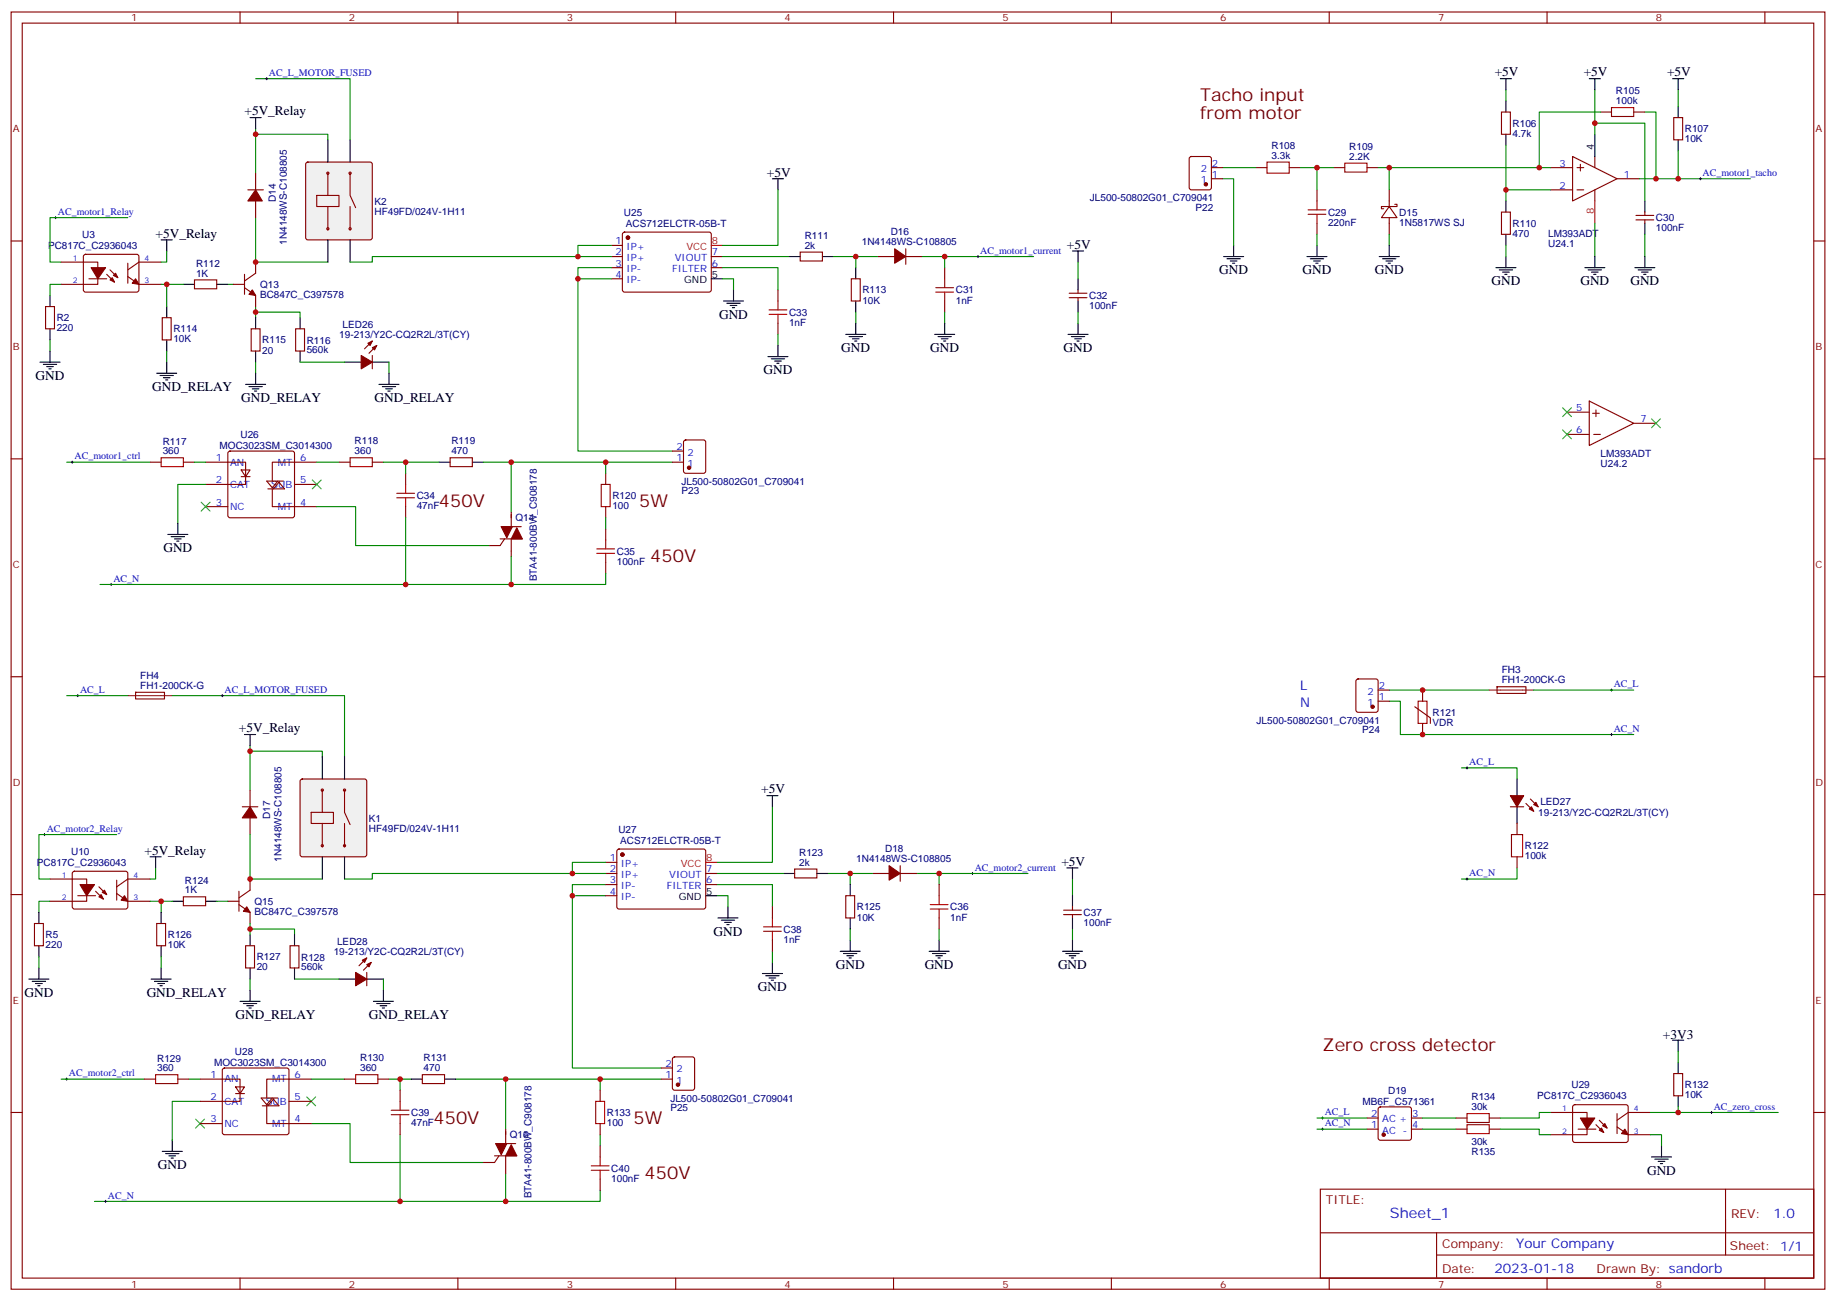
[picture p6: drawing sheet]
<svg xmlns="http://www.w3.org/2000/svg" width="583mm" height="413mm" viewBox="0 0 583 413" stroke-linecap="round" stroke-linejoin="round" font-family="sans-serif">
<g fill="none" stroke="#870000" stroke-width=".35">
<path d="M3.5 3.8h575.8v405.4h-575.8zM7.1 7.3h568.6v398.3h-568.6zM76.2 3.8v3.5M145.3 3.8v3.5M214.5 3.8v3.5M283.6 3.8v3.5M352.8 3.8v3.5M421.9 3.8v3.5M491.1 3.8v3.5M560.2 3.8v3.5M476.6 35.6h2.8v7h-2.8zM508 35.6h3.5"/>
<path d="M518.6 35.6h3.5M531.3 37.3h2.8v7.1h-2.8zM81.1 55v5.3M377.7 49.9l.5-.2h5.6l.7 .4v9.4l-.4 .7-5.9 .1-.7-.5v-9.4zM384.5 53.2h3.6M384.5 56.7h3.6M398.6 53.2h3.6M409.2 53.2h3.5M423.3 53.2h3.6M433.9 53.2h3.5M492.1 53.2h7.1M499.2 49.7l14.1 7-14.1 7.1z"/>
<path d="M500.6 53.2h2.1M501.6 52.1v2.2M506.2 49.7v3.5M513.3 56.7h7M3.5 76.5h3.6M78.7 60.3h4.9M81.1 63.8v5.3M194 77.9h3.6M197.8 73.9l.5-.2h27l.5 .7-.1 17.9-.6 .4-27.1-.1-.4-.6v-17.6zM287.5 79v4.9M418 60.3v3.5M418 70.8v3.6"/>
<path d="M441 65.5l2.4 3.6h-4.9zM441 60.3v5.2M441 69.1v5.3M442.7 64.8h.7v.7h-4.9v.8h.7M476.6 67.3h2.8v7.1h-2.8zM492.1 60.3h7.1M500.6 60.3h2.1M506.2 60.3v3.5M519.3 69.8h5.6M519.3 68.4h5.6M522.1 67.3v1.1M522.1 69.8v1"/>
<path d="M575.7 76.5h3.6M61.7 88.8h7.1v2.9h-7.1zM74.1 90.2h3.5M77.6 91.3l3.5 2.5v3.5M77.6 87.1v6.3M81.1 83.2v3.5l-3.5 2.5M194 81.4h3.6M194 84.9h3.6M194 88.5h3.6M225.8 81.4h3.5M225.8 84.9h3.5M246.9 92v3.5"/>
<path d="M254 80h7.1v2.8h-7.1zM270.2 88.5h2.8v7h-2.8zM278.7 81.4h5.3M287.5 81.4h5.3M299.9 84.9v3.6M299.9 95.5v3.6M339.4 93.1h5.6M339.4 94.5h5.6M342.2 92v1.1M342.2 94.5v1M51.5 100.8h2.8v7.1h-2.8zM79.7 104.4h2.8v7h-2.8z"/>
<path d="M93.8 104.4h2.9v7h-2.9zM118.2 108.2l-2.5 2.5M118.2 112.8v4.3M119.6 109.6l-2.5 2.5M246.9 102.6v3.5M217.2 139.8l.5-.2h5.6l.7 .5v9.4l-.4 .7h-5.9l-.7-.4v-9.5zM497.4 137.9h7.1M497.4 130.8h7.1M504.5 127.3l14.1 7-14.1 7.1zM505.5 131.2h2.1M505.9 137.9h2.1M506.6 130.1v2.1"/>
<path d="M518.6 134.3h7M3.5 145.6h3.6M47.6 146.7h3.6M58.2 146.7h3.5M65.3 146.7h12.7v7h-12.7M72.6 143.4l.4-.2h19.8l.5 .2 .2 .5v19.7l-.2 .5-.5 .2h-19.8l-.5-.2-.2-.5v-19.7zM76.6 149.2h2.8l-1.4 2.1zM76.6 151.3h2.8M85 155.2h5.3l-1.8-2.2-1.7 2.2M86.4 155.2v5.6h14.1M88.2 152.7l-1.8 2.1-1.7-2.1h5.3M93.5 153.7h7"/>
<path d="M100.5 146.7h-14.1v6M107.6 146.7h3.5M118.2 146.7h3.5M128.8 150.2v3.5M142.9 145.3h7v2.8h-7zM192.3 150.2v3.5M213.4 146.7h3.6M213.4 143.2h3.6M575.7 145.6h3.6M65.3 160.8h7M128.8 160.8v3.5M158.7 171h7.1"/>
<path d="M159.1 167.1h6.4M160.2 171l-1.5 2.1h-3.5M162.3 162.6v4.5M162.3 171v5.7M192.3 160.8v3.5M192.3 167.9v3.5M192.3 178.4v3.6M3.5 214.8h3.6M43.1 219.7h9.1v2.1h-9.1zM430.6 215.7l.5-.2h5.6l.7 .4v9.5l-.4 .6-5.9 .1-.7-.5v-9.4zM437.4 219h3.6M475.2 218l9.1-.1 .1 2.1-9.2 .1z"/>
<path d="M575.7 214.8h3.6M437.4 222.5h3.6M76.9 256h4.9M79.4 250.8v5.2M79.4 259.6v5.3M479.4 256h4.3M484.4 255l2.4 2.5M485.8 253.6l2.4 2.4M79.4 279v3.5l-3.6 2.5M192.3 277.2h3.5M192.3 273.7h3.5M196 269.7l.5-.2h27.1l.4 .7-.1 17.9-.6 .4-27.1-.1-.4-.6v-17.6z"/>
<path d="M224 277.2h3.5M252.2 275.8h7.1v2.8h-7.1zM276.9 277.2h5.3M285.8 277.2h5.2M285.8 274.7v5M481.5 261.3v3.6M481.5 271.9v3.5M3.5 283.9h3.6M49.7 293.1h2.9v7h-2.9zM58.2 284.6h7.1v2.8h-7.1zM72.3 286h3.5M75.8 287.1l3.6 2.5v3.5"/>
<path d="M75.8 282.9v6.3M192.3 280.7h3.5M192.3 284.3h3.5M224 280.7h3.5M245.2 287.8v3.5M245.2 298.4v3.5M268.5 284.3h2.8v7h-2.8zM298.1 280.7v3.6M298.1 291.3v3.6M337.6 288.9h5.7M337.6 290.3h5.7M340.4 287.8v1.1"/>
<path d="M340.4 290.3v1M575.7 283.9h3.6M78 300.1h2.8v7.1h-2.8zM92.1 300.1h2.8v7.1h-2.8zM116.4 304l-2.5 2.5M116.4 308.6v4.2M117.8 305.4l-2.4 2.5M70.8 339.2l.5-.3h19.7l.5 .3 .2 .5v19.7l-.2 .5-.5 .2h-19.7l-.5-.2-.2-.5v-19.7zM209.9 338.9h3.5M213.7 335.6l.4-.2h5.7l.6 .5 .1 9.4-.5 .6-5.9 .1-.6-.5-.1-9.4zM3.5 353.1h3.6M45.9 342.5h3.5"/>
<path d="M56.4 342.5h3.6M63.5 342.5h12.7v7h-12.7M63.5 356.6h7.1M74.8 344.9h2.8l-1.4 2.2zM74.8 347.1h2.8M83.3 350.9h5.2l-1.7-2.1-1.8 2.1M84.7 350.9v5.7h14.1M86.4 348.5l-1.7 2.1-1.8-2.1h5.3M91.7 349.5h7.1M98.8 342.5h-14.1v6M109.4 342.5h3.5M119.9 342.5h3.6"/>
<path d="M127 346v3.5M127 356.6v3.5M134.1 341.1h7v2.8h-7zM160.5 358.4v4.5M190.5 346v3.5M190.5 356.6v3.5M209.9 342.5h3.5M433.9 358.4h3.5M433.9 354.8h3.5M437.7 351.5l.4-.2h9.2l.5 .2 .2 .5v9.2l-.2 .5-.5 .2h-9.2l-.4-.3-.3-.4v-9.2zM448 358.4h3.6M448 354.8h3.6"/>
<path d="M462.1 358.4h3.6M462.1 354.8h3.6M472.7 358.4h3.5M472.7 354.8h3.5M492.1 353.1h11.7v7h-11.7M499.4 350.8l.5-.2h16.5l.4 .7v10.9l-.7 .4-16.5-.1-.4-.6v-10.6zM500.9 358.4h5.7M506.6 356.9l2.5 2.5M507.6 355.5l2.5 2.5M513.3 357.6l3.5 2.5h7.1M513.3 353.4v6.4M523.9 353.1h-7.1l-3.5 2.4"/>
<path d="M531.3 340.7h2.8v7.1h-2.8zM575.7 353.1h3.6M157 366.8h7M157.3 362.9h6.4M158.4 366.8l-1.4 2.1h-3.5M160.5 366.8v5.7M190.5 363.6v3.6M190.5 374.2v3.6M419.1 377.4h156.6v28.2h-156.6zM547.7 377.4v20.9M419.1 391.2h156.5M456 398.3h119.6"/>
<path d="M456 391.2v14.2M76.2 405.6v3.6M145.3 405.6v3.6M214.5 405.6v3.6M283.6 405.6v3.6M352.8 405.6v3.6M421.9 405.6v3.6M491.1 405.6v3.6M560.2 405.6v3.6"/>
</g>
<g fill="#870000" stroke="#870000" stroke-width=".35">
<path d="M515.8 358.4l1 1.7-2.1-.3z"/>
<path d="M508.4 358l.7 1.4-1.5-.7z"/>
<path d="M508.7 357.3l.7-.7 .7 1.4z"/>
<path d="M501.6 354.8h4.6l-2.4 3.6z"/>
<path d="M159.1 167.1h3.5l-1.7 3.6z"/>
<path d="M164 167.5l1.8 3.5h-3.5z"/>
<path d="M114.7 112.8l3.5 2.1-3.5 2.2z"/>
<path d="M118.2 110.3l1.4-.7-.7 1.5z"/>
<path d="M116.8 108.9l1.4-.7-.7 1.4z"/>
<path d="M80.1 92l1 1.8-2.1-.4z"/>
<path d="M81.1 60.3l2.2 3.5h-4.6z"/>
<path d="M284 79l3.5 2.4-3.5 2.1z"/>
<path d="M479.4 252.5h4.3l-2.2 3.5z"/>
<path d="M485.4 256.8l.7-.8 .7 1.5z"/>
<path d="M487.5 254.6l.7 1.4-1.4-.7z"/>
<path d="M282.2 274.7l3.6 2.5-3.6 2.1z"/>
<path d="M79.4 256l2.1 3.6h-4.6z"/>
<path d="M78.3 287.8l1.1 1.8-2.1-.4z"/>
<path d="M112.9 308.6l3.5 2.1-3.5 2.1z"/>
<path d="M116.4 306.1l1.4-.7-.7 1.4z"/>
<path d="M115 304.7l1.4-.7-.7 1.4z"/>
<path d="M157.3 362.9h3.6l-1.8 3.6z"/>
<path d="M162.3 363.3l1.7 3.5h-3.5z"/>
<circle cx="439.2" cy="360.1" r=".53"/>
<circle cx="199.3" cy="75.4" r=".53"/>
<circle cx="197.6" cy="271.2" r=".53"/>
<circle cx="382.8" cy="58.5" r=".53"/>
<circle cx="435.7" cy="224.3" r=".53"/>
<circle cx="215.2" cy="344.2" r=".53"/>
<circle cx="218.7" cy="148.4" r=".53"/>
</g>
<g fill="none" stroke="#a10000" stroke-width=".35">
<path d="M511.5 34.1h7.1v2.9h-7.1zM402.2 51.4h7v3.6h-7zM426.9 51.8h7v2.8h-7zM415.2 68h5.7M415.2 66.6h5.7M418 63.8v2.8M418 68v2.8M244.1 98.4h5.7M244.1 99.8h5.7M246.9 95.5v2.9M246.9 99.8v2.8M297 91.3h5.7"/>
<path d="M297 92.7h5.7M299.9 88.5v2.8M299.9 92.7v2.8M51.2 145.3h7v2.8h-7zM111.1 145.3h7.1v2.8h-7.1zM125.9 156.6h5.7M125.9 158h5.7M128.8 153.7v2.9M128.8 158v2.8M190.9 153.7h2.8v7.1h-2.8zM189.4 174.2h5.7M189.4 175.6h5.7"/>
<path d="M192.3 171.4v2.8M192.3 175.6v2.8M479.8 264.9h3.5v7h-3.5zM242.4 294.1h5.6M242.4 295.6h5.6M245.2 291.3v2.8M245.2 295.6v2.8M295.3 287.1h5.6M295.3 288.5h5.6M298.1 284.3v2.8M298.1 288.5v2.8M49.4 341.1h7v2.8h-7z"/>
<path d="M112.9 341.1h7v2.8h-7zM124.2 352.4h5.6M124.2 353.8h5.6M127 349.5v2.9M127 353.8v2.8M189.1 349.5h2.8v7.1h-2.8zM465.7 353.4h7v2.8h-7zM465.7 356.9h7v2.9h-7zM187.7 370h5.6M187.7 371.4h5.6M190.5 367.2v2.8M190.5 371.4v2.8"/>
</g>
<g fill="none" stroke="#008700" stroke-width=".35">
<path d="M81.1 25h30v19.4M478 28.5v3.5M506.2 39.1h15.9v24.7M506.2 28.5v14.1M508 35.6h-19.4v17.6M522.1 35.6h3.5v21.1M532.7 28.5v5.3M81.1 40.9v1.7M104.1 44.4v-1.8h-23v12.4M388.1 56.7h3.5v21.2M388.1 53.2h10.5M412.7 53.2h10.6"/>
<path d="M418 53.2v7.1M437.4 53.2h54.7M441 53.2v7.1M478 46.1v17.7M520.3 56.7h35.3M532.7 47.9v8.8M81.1 69.1v14.1h23M194 77.9h-10.6v3.5M246.9 60.3v17.6h-17.6M418 74.4v3.5M441 74.4v3.5M478 77.9v3.5"/>
<path d="M478 60.3h14.1M506.2 70.8v10.6M522.1 74.4v7M72.3 90.2h1.8M81.1 99.1h14.1v1.7M81.1 97.3v3.5M183.4 88.5h10.6M194 84.9h-10.6v58.3h30M229.3 84.9h17.6v7.1M229.3 88.5h3.5v3.5M229.3 81.4h21.2M264.6 81.4h14.1"/>
<path d="M271.6 81.4v3.5M271.6 99.1v3.5M292.8 81.4h35.3M299.9 81.4v3.5M299.9 99.1v3.5M342.2 83.2v5.3M342.2 99.1v3.5M52.9 111.4v3.5M81.1 114.9v3.6M95.2 114.9h14.2M123.5 114.9v3.6M246.9 106.1v3.5"/>
<path d="M21.2 146.7h26.4M61.7 146.7h3.6M65.3 153.7h-8.9v12.4M100.5 146.7h7.1M121.7 146.7h17.6M128.8 146.7v3.5M153.5 146.7h38.8v3.5M162.3 146.7v15.9M192.3 146.7h21.1M100.5 160.8h12.4v12.3h42.3M128.8 164.3v21.2M162.3 176.7v8.8"/>
<path d="M192.3 164.3v3.6M192.3 182v3.5h-160.6M441 219h31.7M486.8 219h31.8M54.7 220.8h54.7v19.4M79.4 236.6v1.8M441 222.5h3.5v10.6h74.1M102.3 240.2v-1.8h-22.9v12.4M245.2 256v17.7h-17.7M463.9 243.7h17.6v3.5M79.4 264.9v14.1h22.9M192.3 273.7h-10.6v3.5"/>
<path d="M227.5 277.2h21.2M262.8 277.2h14.1M269.9 277.2v3.5M291 277.2h35.3M298.1 277.2v3.5M340.4 279v5.3M481.5 275.4v3.6h-17.6M51.2 286v3.6M68.8 286h3.5M79.4 294.9h14.1v1.7M79.4 293.1v3.5M181.7 284.3h10.6"/>
<path d="M192.3 280.7h-10.6v58.2h28.2M227.5 284.3h3.6v3.5M227.5 280.7h17.7v7.1M269.9 294.9v3.5M298.1 294.9v3.5M340.4 294.9v3.5M51.2 303.7v3.5M79.4 310.7v3.6M93.5 310.7h14.1M121.7 310.7v3.6M245.2 301.9v3.5M532.7 333.7v3.5"/>
<path d="M19.4 342.5h26.5M60 342.5h3.5M63.5 349.5h-8.8v12.4M98.8 356.6h12.3v12.3h42.4M98.8 342.5h10.6M123.5 342.5h7M127 342.5v3.5M144.6 342.5h45.9v3.5M160.5 342.5v15.9M190.5 342.5h19.4M418 354.8h15.9M418 358.4h15.9"/>
<path d="M451.6 354.8h10.5M451.6 358.4h10.5M476.2 358.4h12.4v1.7h3.5M492.1 353.1h-3.5v1.7h-12.4M523.9 353.1h40.5M532.7 351.3v1.8M127 360.1v21.2M160.5 372.5v8.8M190.5 377.8v3.5h-160.5M190.5 360.1v3.5M523.9 360.1h3.5v3.5"/>
</g>
<g fill="none" stroke="#000" stroke-width=".32">
<path d="M539.4 56.7h.7M539.8 56.4v.7M17.3 69.1h.7M17.6 68.7v.7M310.1 81.4h.7M310.4 81.1v.7M22.6 146.7h.7M22.9 146.3v.7M34.9 185.5h.7M35.3 185.1v.7M511.2 219h.7M511.5 218.7v.7"/>
<path d="M24.3 220.8h.7M24.7 220.4v.7M511.2 233.1h.7M511.5 232.8v.7M465.3 243.7h.7M465.7 243.3v.8M13.8 264.9h.7M14.1 264.5v.7M308.3 277.2h.7M308.7 276.9v.7M465.3 279h.7M465.7 278.6v.7"/>
<path d="M20.8 342.5h.7M21.2 342.1v.7M419.5 354.8h.7M419.5 358.4h.7M419.8 354.5v.7M419.8 358v.7M542.9 353.1h.7M543.3 352.7v.7M33.2 381.3h.7M33.5 380.9v.7"/>
</g>
<g fill="none" stroke="#000" stroke-width=".35">
<path d="M79.4 37.3h3.5M81.1 37.3v3.6M476.2 25h3.6M478 25v3.5M478 32v3.6M504.5 25h3.5M506.2 25v3.5M530.9 25h3.6M532.7 25v3.5M532.7 33.8v3.5M245.2 56.7h3.5M246.9 56.7v3.6"/>
<path d="M478 42.6v3.5M506.2 42.6v7.1M532.7 44.4v3.5M340.4 79.7h3.6M342.2 79.7v3.5M391.6 77.9v3.5M418 77.9v3.5M441 77.9v3.5M478 63.8v3.5M478 74.4v3.5M522.1 63.8v3.5M522.1 70.8v3.6"/>
<path d="M52.9 97.3v3.5M58.2 90.2h3.5M68.8 90.2h3.5M225.8 88.5h3.5M229.7 95.5h6.3M230.7 96.2h4.2M231.8 96.9h2.1M232.5 97.6h.7M232.8 92v3.5M250.5 81.4h3.5M261.1 81.4h3.5M271.6 84.9v3.6"/>
<path d="M271.6 95.5v3.6M342.2 88.5v3.5M342.2 95.5v3.6M388.4 81.4h6.4M389.5 82.1h4.2M390.5 82.8h2.1M391.2 83.5h.7M414.9 81.4h6.3M415.9 82.1h4.3M417 82.8h2.1M417.7 83.5h.7M437.8 81.4h6.3"/>
<path d="M438.9 82.1h4.2M439.9 82.8h2.1M440.6 83.5h.7M474.8 84.9h6.4M475.9 85.7h4.2M477 86.4h2.1M477.7 87.1h.7M478 81.4v3.5M503.1 84.9h6.3M504.1 85.7h4.3M505.2 86.4h2.1M505.9 87.1h.7"/>
<path d="M506.2 81.4v3.5M518.9 84.9h6.4M520 85.7h4.2M521.1 86.4h2.1M521.8 87.1h.7M522.1 81.4v3.5M52.9 107.9v3.5M81.1 100.8v3.6M81.1 111.4v3.5M95.2 100.8v3.6M95.2 111.4v3.5M109.4 114.9h5.3"/>
<path d="M118.2 114.9h5.3M243.8 113.2h6.3M244.8 113.9h4.3M245.9 114.6h2.1M246.6 115.3h.7M246.9 109.6v3.6M268.5 106.1h6.3M269.5 106.8h4.3M270.6 107.5h2.1M271.3 108.2h.7M271.6 102.6v3.5M296.7 106.1h6.3"/>
<path d="M297.7 106.8h4.3M298.8 107.5h2.1M299.5 108.2h.7M299.9 102.6v3.5M339 106.1h6.4M340.1 106.8h4.2M341.1 107.5h2.2M341.8 108.2h.7M342.2 102.6v3.5M139.3 146.7h3.6M149.9 146.7h3.6M53.3 169.6h6.3"/>
<path d="M54.3 170.3h4.3M55.4 171h2.1M56.1 171.7h.7M56.4 166.1v3.5M77.6 233.1h3.5M79.4 233.1v3.5M243.4 252.5h3.5M245.2 252.5v3.5M481.5 247.2v5.3M481.5 256v5.3M248.7 277.2h3.5M259.3 277.2h3.5"/>
<path d="M338.7 275.4h3.5M340.4 275.4v3.6M51.2 289.6v3.5M54.7 286h3.5M65.3 286h3.5M79.4 296.6v3.5M93.5 296.6v3.5M224 284.3h3.5M227.9 291.3h6.3M229 292h4.2M230 292.7h2.1M230.7 293.4h.7"/>
<path d="M231.1 287.8v3.5M269.9 280.7v3.6M269.9 291.3v3.6M269.9 298.4v3.5M298.1 298.4v3.5M340.4 284.3v3.5M340.4 291.3v3.6M340.4 298.4v3.5M51.2 300.1v3.6M79.4 307.2v3.5M93.5 307.2v3.5M107.6 310.7h5.3"/>
<path d="M116.4 310.7h5.3M242 309h6.4M243.1 309.7h4.2M244.1 310.4h2.1M244.8 311.1h.7M245.2 305.4v3.6M266.7 301.9h6.3M267.8 302.6h4.2M268.8 303.3h2.1M269.5 304h.7M294.9 301.9h6.4M296 302.6h4.2"/>
<path d="M297 303.3h2.2M297.7 304h.7M337.3 301.9h6.3M338.3 302.6h4.2M339.4 303.3h2.1M340.1 304h.7M530.9 330.1h3.6M532.7 330.1v3.6M532.7 337.2v3.5M130.5 342.5h3.6M141.1 342.5h3.5M532.7 347.8v3.5"/>
<path d="M51.5 365.4h6.4M52.6 366.1h4.2M53.6 366.8h2.1M54.3 367.5h.7M54.7 361.9v3.5M524.2 367.2h6.4M525.3 367.9h4.2M526.3 368.6h2.2M527 369.3h.8M527.4 363.6v3.6"/>
</g>
<path d="M225.8 77.9h3.5M506.2 63.8v7M224 273.7h3.5" fill="none" stroke="#f00" stroke-width=".35"/>
<path d="M472.7 219h14.1M40.6 220.8h14.1" fill="none" stroke="#8c2424" stroke-width=".35"/>
<g fill="none" stroke="#3c3" stroke-width=".35">
<path d="M496 129.4l2.8 2.8M496 136.5l2.8 2.8M498.8 129.4l-2.8 2.8M498.8 136.5l-2.8 2.8M524.2 132.9l2.8 2.8M527 132.9l-2.8 2.8M63.9 159.4l2.8 2.8M66.7 159.4l-2.8 2.8M99.1 152.3l2.9 2.9M102 152.3l-2.9 2.9M62.1 355.2l2.8 2.8M64.9 355.2l-2.8 2.8"/>
<path d="M97.4 348.1l2.8 2.8M100.2 348.1l-2.8 2.8"/>
</g>
<path d="M97.2 51.6l.5-.2h19.8l.5 .2 .2 .5v23.3l-.3 .5-.4 .2h-19.8l-.5-.2-.2-.5v-23.3z" fill="#f0f0f0" stroke="#870000" stroke-width=".35"/>
<path d="M104.1 44.4v7M111.1 44.4v7M104.1 76.1v7.1M111.1 76.1v7.1" fill="none" stroke="#000" stroke-width=".35"/>
<g fill="none" stroke="#870000" stroke-width=".35">
<path d="M104.1 55v7M111.1 55v7l1.8 3.9M100.5 62h7.1v3.5h-7.1zM104.1 65.5v7.1M111.1 65.5v7.1"/>
<circle cx="104.1" cy="55" r=".35"/>
<circle cx="111.1" cy="55" r=".35"/>
<circle cx="104.1" cy="72.6" r=".35"/>
<circle cx="111.1" cy="72.6" r=".35"/>
</g>
<path d="M194 81.4h-75.8v1.8h-7.1" fill="none" stroke="#008700" stroke-width=".35"/>
<path d="M95.5 247.4l.5-.2h19.7l.5 .2 .2 .5v23.3l-.2 .5-.5 .2h-19.7l-.5-.2-.3-.5v-23.3z" fill="#f0f0f0" stroke="#870000" stroke-width=".35"/>
<g fill="none" stroke="#000" stroke-width=".35">
<path d="M51.2 76.1h3.5M52.9 76.1v3.6M15.9 93.8v3.5M12.7 114.9h6.3M13.8 115.6h4.2M14.8 116.3h2.1M15.5 117.1h.7M15.9 104.4v3.5M15.9 111.4v3.5M49.7 118.5h6.4M50.8 119.2h4.2M51.9 119.9h2.1"/>
<path d="M52.9 114.9v3.6M81.1 118.5v3.5M123.5 118.5v3.5M52.6 120.6h.7M78 122h6.3M79 122.7h4.3M80.1 123.4h2.1M80.8 124.1h.7M120.3 122h6.3M121.4 122.7h4.2M122.4 123.4h2.1M123.1 124.1h.7"/>
<path d="M102.3 240.2v7M109.4 240.2v7M47.6 271.9h3.6M49.4 271.9v3.5M102.3 271.9v7.1M109.4 271.9v7.1M12.3 289.6v3.5M9.2 310.7h6.3M10.2 311.4h4.3M11.3 312.1h2.1M12 312.8h.7M12.3 300.1v3.6"/>
<path d="M12.3 307.2v3.5M48 310.7h6.3M49 311.4h4.3M50.1 312.1h2.1M50.8 312.8h.7M51.2 307.2v3.5M76.2 317.8h6.3M77.3 318.5h4.2M78.3 319.2h2.1M79 319.9h.7M79.4 314.3v3.5M118.5 317.8h6.4"/>
<path d="M119.6 318.5h4.2M120.6 319.2h2.2M121.4 319.9h.7M121.7 314.3v3.5"/>
</g>
<g fill="none" stroke="#870000" stroke-width=".35">
<path d="M14.5 97.3h2.8v7.1h-2.8zM19.4 83.2h11.6v7h-11.6M26.7 80.9l.5-.2 16.5 .1 .4 .6-.1 10.9-.6 .4-16.5-.1-.4-.6v-10.6zM28.2 88.5h5.7M33.9 87.1l2.4 2.4M34.9 85.7l2.5 2.4M40.6 87.8l3.5 2.4h7.1M40.6 83.5v6.4M51.2 83.2h-7.1l-3.5 2.5M451.6 219v3.5M449.1 224.3l4.9 3.5v1.8M451.6 229.6v3.5"/>
<path d="M98.8 257.8h7v3.5h-7zM102.3 250.8v7M109.4 250.8v7l1.7 3.9M15.9 279h11.6v7h-11.6M23.2 276.7l.4-.2 16.5 .1 .5 .6-.1 10.9-.6 .4-16.5-.1-.5-.6v-10.6zM37 279.3v6.4M47.6 279h-7l-3.6 2.4M102.3 261.3v7.1M109.4 261.3v7.1M10.9 293.1h2.9v7h-2.9zM24.7 284.3h5.6M30.3 282.9l2.5 2.4"/>
<path d="M31.4 281.4l2.5 2.5M37 283.6l3.6 2.4h7"/>
<circle cx="102.3" cy="250.8" r=".35"/>
<circle cx="109.4" cy="250.8" r=".35"/>
<circle cx="102.3" cy="268.4" r=".35"/>
<circle cx="109.4" cy="268.4" r=".35"/>
</g>
<g fill="none" stroke="#008700" stroke-width=".35">
<path d="M40.6 69.1h-24.7v14.1h3.5M52.9 79.7v3.5h-1.7M19.4 90.2h-3.5v3.6M51.2 90.2h1.7v7.1M52.9 90.2h5.3M15.9 107.9v3.5M21.2 220.8h19.4M37 264.9h-24.7v14.1h3.6M49.4 275.4v3.6h-1.8M192.3 277.2h-74.1v1.8h-8.8M15.9 286h-3.6v3.6M47.6 286h7.1"/>
<path d="M12.3 303.7v3.5"/>
</g>
<path d="M84.3 25h.7M84.7 24.6v.7M70.2 220.8h.7M70.6 220.4v.7" fill="none" stroke="#000" stroke-width=".32"/>
<g fill="#870000" stroke="#870000" stroke-width=".35">
<path d="M43 88.5l1.1 1.7-2.1-.3z"/>
<path d="M34.9 88.8l.7-.7 .7 1.4z"/>
<path d="M36.7 86.7l.7 1.4-1.4-.7z"/>
<path d="M28.9 84.9h4.6l-2.5 3.6z"/>
<path d="M39.5 284.3l1.1 1.7-2.1-.3z"/>
<path d="M31.4 284.6l.7-.7 .7 1.4z"/>
<path d="M33.2 282.5l.7 1.4-1.4-.7z"/>
<path d="M25.4 280.7h4.6l-2.5 3.6z"/>
</g>
<path d="M450.1 222.5h2.9v7.1h-2.9z" fill="none" stroke="#a10000" stroke-width=".35"/>
<g fill="#c00">
<circle cx="532.7" cy="353.1" r=".88"/>
<circle cx="418" cy="53.2" r=".88"/>
<circle cx="441" cy="53.2" r=".88"/>
<circle cx="478" cy="60.3" r=".88"/>
<circle cx="488.6" cy="53.2" r=".88"/>
<circle cx="525.6" cy="56.7" r=".88"/>
<circle cx="506.2" cy="39.1" r=".88"/>
<circle cx="532.7" cy="56.7" r=".88"/>
<circle cx="128.8" cy="146.7" r=".88"/>
<circle cx="162.3" cy="146.7" r=".88"/>
<circle cx="128.8" cy="185.5" r=".88"/>
<circle cx="162.3" cy="185.5" r=".88"/>
<circle cx="192.3" cy="146.7" r=".88"/>
<circle cx="81.1" cy="99.1" r=".88"/>
<circle cx="81.1" cy="83.2" r=".88"/>
<circle cx="81.1" cy="42.6" r=".88"/>
<circle cx="183.4" cy="88.5" r=".88"/>
<circle cx="271.6" cy="81.4" r=".88"/>
<circle cx="299.9" cy="81.4" r=".88"/>
<circle cx="298.1" cy="277.2" r=".88"/>
<circle cx="269.9" cy="277.2" r=".88"/>
<circle cx="181.7" cy="284.3" r=".88"/>
<circle cx="79.4" cy="238.4" r=".88"/>
<circle cx="79.4" cy="279" r=".88"/>
<circle cx="79.4" cy="294.9" r=".88"/>
<circle cx="190.5" cy="342.5" r=".88"/>
<circle cx="160.5" cy="381.3" r=".88"/>
<circle cx="127" cy="381.3" r=".88"/>
<circle cx="160.5" cy="342.5" r=".88"/>
<circle cx="127" cy="342.5" r=".88"/>
<circle cx="183.4" cy="81.4" r=".88"/>
<circle cx="181.7" cy="277.2" r=".88"/>
<circle cx="52.9" cy="90.2" r=".88"/>
<circle cx="51.2" cy="286" r=".88"/>
<circle cx="451.6" cy="219" r=".88"/>
<circle cx="451.6" cy="233.1" r=".88"/>
</g>
<g font-size="5.6" fill="#600">
<text x="381" y="32">Tacho input</text>
<text x="381" y="37.7">from motor</text>
<text x="139.3" y="160.8">450V</text>
<text x="202.8" y="160.8">5W</text>
<text x="206.4" y="178.4">450V</text>
<text x="419.8" y="333.7">Zero cross detector</text>
<text x="137.6" y="356.6">450V</text>
<text x="201.1" y="356.6">5W</text>
<text x="204.6" y="374.2">450V</text>
</g>
<text font-size="4.6" fill="#00f" x="441.2" y="386.4">Sheet_1</text>
<g font-size="4.2">
<text x="474.5" y="24.3">+5V</text>
<text x="502.7" y="24.3">+5V</text>
<text x="529.2" y="24.3">+5V</text>
<text x="77.6" y="36.6">+5V_Relay</text>
<text x="243.4" y="56">+5V</text>
<text x="49.4" y="75.4">+5V_Relay</text>
<text x="338.7" y="79">+5V</text>
<text x="387" y="87.1">GND</text>
<text x="413.5" y="87.1">GND</text>
<text x="436.4" y="87.1">GND</text>
<text x="473.4" y="90.6">GND</text>
<text x="501.6" y="90.6">GND</text>
<text x="517.5" y="90.6">GND</text>
<text x="228.2" y="101.2">GND</text>
<text x="267.1" y="111.8">GND</text>
<text x="295.3" y="111.8">GND</text>
<text x="337.6" y="111.8">GND</text>
<text x="242.4" y="118.8">GND</text>
<text x="11.3" y="120.6">GND</text>
<text x="48.3" y="124.1">GND_RELAY</text>
<text x="76.6" y="127.6">GND_RELAY</text>
<text x="118.9" y="127.6">GND_RELAY</text>
<text x="51.9" y="175.3">GND</text>
<text x="75.8" y="232.4">+5V_Relay</text>
<text x="241.7" y="251.8">+5V</text>
<text x="45.9" y="271.2">+5V_Relay</text>
<text x="336.9" y="274.7">+5V</text>
<text x="226.5" y="297">GND</text>
<text x="265.3" y="307.6">GND</text>
<text x="293.5" y="307.6">GND</text>
<text x="335.8" y="307.6">GND</text>
<text x="7.8" y="316.4">GND</text>
<text x="46.6" y="316.4">GND_RELAY</text>
<text x="240.6" y="314.6">GND</text>
<text x="74.8" y="323.4">GND_RELAY</text>
<text x="117.1" y="323.4">GND_RELAY</text>
<text x="527.9" y="329.8">+3V3</text>
<text x="50.1" y="371.1">GND</text>
<text x="522.8" y="372.8">GND</text>
</g>
<g font-size="4.2" fill="#00f">
<text x="412.7" y="219">L</text>
<text x="412.7" y="224.3">N</text>
<text x="562.9" y="386.7">1.0</text>
<text x="481.3" y="396.2">Your Company</text>
<text x="474.4" y="404">2023-01-18</text>
</g>
<g font-size="3.9" fill="#800">
<text x="420.9" y="382">TITLE:</text>
<text x="549.5" y="386.7">REV:</text>
<text x="457.8" y="396.2">Company:</text>
<text x="549.1" y="396.8">Sheet: 1/1</text>
<text x="457.8" y="403.9">Date:</text>
<text x="506.8" y="403.9">Drawn By: sandorb</text>
</g>
<g font-size="3.2" fill="#800">
<text x="41.6" y="6.8">1</text>
<text x="110.8" y="6.8">2</text>
<text x="179.9" y="6.8">3</text>
<text x="249.1" y="6.8">4</text>
<text x="318.2" y="6.8">5</text>
<text x="387.3" y="6.8">6</text>
<text x="456.5" y="6.8">7</text>
<text x="525.6" y="6.8">8</text>
<text x="4.1" y="41.9">A</text>
<text x="576.3" y="41.9">A</text>
<text x="4.1" y="111.1">B</text>
<text x="576.3" y="111.1">B</text>
<text x="4.1" y="180.2">C</text>
<text x="576.3" y="180.2">C</text>
<text x="4.1" y="249.3">D</text>
<text x="576.3" y="249.3">D</text>
<text x="4.1" y="318.5">E</text>
<text x="576.3" y="318.5">E</text>
<text x="41.6" y="408.6">1</text>
<text x="110.8" y="408.6">2</text>
<text x="179.9" y="408.6">3</text>
<text x="249.1" y="408.6">4</text>
<text x="318.2" y="408.6">5</text>
<text x="387.3" y="408.6">6</text>
<text x="456.5" y="408.6">7</text>
<text x="525.6" y="408.6">8</text>
</g>
<g font-size="3.2" fill="#00f">
<text x="85.4" y="24.1">AC_L_MOTOR_FUSED</text>
<text x="384.7" y="52.8">2</text>
<text x="495" y="52.8">3</text>
<text x="381.2" y="54.6">2</text>
<text x="381.2" y="58.1">1</text>
<text x="384.7" y="56.4">1</text>
<text x="495" y="59.9">2</text>
<text x="515.4" y="56.4">1</text>
<text x="540.5" y="55.8">AC_motor1_tacho</text>
<text x="18.3" y="68.2">AC_motor1_Relay</text>
<text x="195.4" y="77.5">1</text>
<text x="195.4" y="81.1">2</text>
<text x="198.9" y="79.3">IP+</text>
<text x="198.9" y="82.8">IP+</text>
<text x="214.2" y="82.8">VIOUT</text>
<text x="226" y="81.1">7</text>
<text x="311.1" y="80.5">AC_motor1_current</text>
<text x="195.4" y="84.6">3</text>
<text x="195.4" y="88.1">4</text>
<text x="198.9" y="86.4">IP-</text>
<text x="198.9" y="89.9">IP-</text>
<text x="213.4" y="86.4">FILTER</text>
<text x="226" y="84.6">6</text>
<text x="500.3" y="130.5">5</text>
<text x="500.3" y="137.5">6</text>
<text x="520.7" y="134">7</text>
<text x="214.8" y="142.8">2</text>
<text x="23.6" y="145.8">AC_motor1_ctrl</text>
<text x="68.5" y="146.3">1</text>
<text x="73" y="147.7">AN</text>
<text x="88.2" y="147.7">MT</text>
<text x="95.2" y="146.3">6</text>
<text x="214.8" y="146.3">1</text>
<text x="218.3" y="144.6">2</text>
<text x="218.3" y="148.1">1</text>
<text x="68.5" y="153.4">2</text>
<text x="73" y="154.8">CAT</text>
<text x="86.1" y="154.8">SUB</text>
<text x="95.2" y="153.4">5</text>
<text x="68.5" y="160.4">3</text>
<text x="73" y="161.9">NC</text>
<text x="88.2" y="161.9">MT</text>
<text x="95.2" y="160.4">4</text>
<text x="36" y="184.6">AC_N</text>
<text x="25.4" y="219.9">AC_L</text>
<text x="71.3" y="219.9">AC_L_MOTOR_FUSED</text>
<text x="434.1" y="220.4">2</text>
<text x="437.6" y="218.7">2</text>
<text x="512.2" y="218.1">AC_L</text>
<text x="434.1" y="223.9">1</text>
<text x="437.6" y="222.2">1</text>
<text x="512.2" y="232.2">AC_N</text>
<text x="466.4" y="242.8">AC_L</text>
<text x="14.8" y="264">AC_motor2_Relay</text>
<text x="193.6" y="273.3">1</text>
<text x="197.1" y="275.1">IP+</text>
<text x="193.6" y="276.9">2</text>
<text x="193.6" y="280.4">3</text>
<text x="197.1" y="278.6">IP+</text>
<text x="212.4" y="278.6">VIOUT</text>
<text x="224.2" y="280.4">6</text>
<text x="224.2" y="276.9">7</text>
<text x="309.4" y="276.3">AC_motor2_current</text>
<text x="466.4" y="278.1">AC_N</text>
<text x="193.6" y="283.9">4</text>
<text x="197.1" y="282.2">IP-</text>
<text x="197.1" y="285.7">IP-</text>
<text x="211.6" y="282.2">FILTER</text>
<text x="21.9" y="341.6">AC_motor2_ctrl</text>
<text x="211.2" y="338.6">2</text>
<text x="214.7" y="340.4">2</text>
<text x="66.8" y="342.1">1</text>
<text x="71.3" y="343.5">AN</text>
<text x="86.4" y="343.5">MT</text>
<text x="93.5" y="342.1">6</text>
<text x="211.2" y="342.1">1</text>
<text x="214.7" y="343.9">1</text>
<text x="66.8" y="349.2">2</text>
<text x="71.3" y="350.6">CAT</text>
<text x="84.4" y="350.6">SUB</text>
<text x="93.5" y="349.2">5</text>
<text x="420.5" y="353.9">AC_L</text>
<text x="544" y="352.2">AC_zero_cross</text>
<text x="66.8" y="356.2">3</text>
<text x="71.3" y="357.6">NC</text>
<text x="86.4" y="357.6">MT</text>
<text x="93.5" y="356.2">4</text>
<text x="420.5" y="357.5">AC_N</text>
<text x="435.3" y="354.5">2</text>
<text x="435.3" y="358">1</text>
<text x="438.7" y="356.2">AC +</text>
<text x="438.7" y="359.8">AC -</text>
<text x="448.2" y="358">4</text>
<text x="448.2" y="354.5">3</text>
<text x="34.2" y="380.4">AC_N</text>
</g>
<g font-size="3.2" fill="#000080">
<text x="513" y="29.9">R105</text>
<text x="513" y="33.1">100k</text>
<text x="480.1" y="40.2">R106</text>
<text x="534.8" y="42">R107</text>
<text x="403.6" y="47.2">R108</text>
<text x="428.3" y="47.5">R109</text>
<text x="480.1" y="43.4">4.7k</text>
<text x="534.8" y="45.2">10K</text>
<text x="403.6" y="50.4">3.3k</text>
<text x="428.3" y="50.7">2.2K</text>
<text x="87.6" y="64.1" transform="rotate(-90 87.6 64.1)">D14</text>
<text x="118.9" y="64.9">K2</text>
<text x="346" y="63.9">JL500-50802G01_C709041</text>
<text x="118.9" y="68.1">HF49FD/024V-1H11</text>
<text x="198.1" y="68.5">U25</text>
<text x="379.5" y="66.8">P22</text>
<text x="421.6" y="71.7">220nF</text>
<text x="421.6" y="68.4">C29</text>
<text x="444.1" y="71.7">1N5817WS SJ</text>
<text x="444.1" y="68.4">D15</text>
<text x="480.1" y="72">R110</text>
<text x="525.6" y="70.1">C30</text>
<text x="26.1" y="75.5">U3</text>
<text x="91.1" y="77.7" transform="rotate(-90 91.1 77.7)">1N4148WS-C108805</text>
<text x="198.7" y="72">ACS712ELCTR-05B-T</text>
<text x="255.4" y="75.8">R111</text>
<text x="273.6" y="77.9">1N4148WS-C108805</text>
<text x="282.7" y="74.7">D16</text>
<text x="480.1" y="75.2">470</text>
<text x="491.4" y="75.1">LM393ADT</text>
<text x="525.6" y="73.3">100nF</text>
<text x="15.3" y="79">PC817C_C2936043</text>
<text x="255.4" y="79">2k</text>
<text x="491.4" y="78.3">U24.1</text>
<text x="62.2" y="87.8">1K</text>
<text x="62.2" y="84.6">R112</text>
<text x="82.5" y="94.6">BC847C_C397578</text>
<text x="82.5" y="91.4">Q13</text>
<text x="273.8" y="93.1">R113</text>
<text x="303.4" y="93.1">C31</text>
<text x="345.7" y="94.9">C32</text>
<text x="18" y="102">R2</text>
<text x="250.5" y="100.2">C33</text>
<text x="273.8" y="96.4">10K</text>
<text x="303.4" y="96.4">1nF</text>
<text x="345.7" y="98.1">100nF</text>
<text x="18" y="105.1">220</text>
<text x="55" y="105.5">R114</text>
<text x="107.7" y="107.2">19-213/Y2C-CQ2R2L/3T(CY)</text>
<text x="108.8" y="104.1">LED26</text>
<text x="250.5" y="103.4">1nF</text>
<text x="55" y="108.7">10K</text>
<text x="83.3" y="112.2">20</text>
<text x="83.3" y="109">R115</text>
<text x="97.4" y="112.2">560k</text>
<text x="97.4" y="109.1">R116</text>
<text x="51.7" y="141.1">R117</text>
<text x="69.7" y="142.5">MOC3023SM_C3014300</text>
<text x="76.4" y="139">U26</text>
<text x="112.5" y="141">R118</text>
<text x="143.3" y="141">R119</text>
<text x="51.7" y="144.2">360</text>
<text x="112.5" y="144.2">360</text>
<text x="143.3" y="144.2">470</text>
<text x="508.1" y="145">LM393ADT</text>
<text x="508.1" y="148.2">U24.2</text>
<text x="216.3" y="153.9">JL500-50802G01_C709041</text>
<text x="132.3" y="161.6">47nF</text>
<text x="132.3" y="158.4">C34</text>
<text x="194.4" y="161.6">100</text>
<text x="194.4" y="158.4">R120</text>
<text x="216.3" y="156.8">P23</text>
<text x="163.6" y="165.4">Q14</text>
<text x="195.8" y="179.3">100nF</text>
<text x="195.8" y="176">C35</text>
<text x="170.4" y="184.5" transform="rotate(-90 170.4 184.5)">BTA41-800BW_C908178</text>
<text x="44.5" y="215.5">FH4</text>
<text x="476.7" y="213.7">FH3</text>
<text x="44.5" y="218.7">FH1-200CK-G</text>
<text x="476.7" y="216.9">FH1-200CK-G</text>
<text x="454.7" y="227.2">R121</text>
<text x="398.9" y="229.7">JL500-50802G01_C709041</text>
<text x="432.4" y="232.6">P24</text>
<text x="454.7" y="230.4">VDR</text>
<text x="488.9" y="255.4">LED27</text>
<text x="85.8" y="259.9" transform="rotate(-90 85.8 259.9)">D17</text>
<text x="117.1" y="263.9">HF49FD/024V-1H11</text>
<text x="117.1" y="260.7">K1</text>
<text x="488.3" y="258.9">19-213/Y2C-CQ2R2L/3T(CY)</text>
<text x="196.3" y="264.3">U27</text>
<text x="196.9" y="267.8">ACS712ELCTR-05B-T</text>
<text x="484" y="269.5">R122</text>
<text x="11.7" y="274.8">PC817C_C2936043</text>
<text x="22.6" y="271.3">U10</text>
<text x="89.3" y="273.5" transform="rotate(-90 89.3 273.5)">1N4148WS-C108805</text>
<text x="253.7" y="274.7">2k</text>
<text x="253.7" y="271.6">R123</text>
<text x="271.8" y="273.7">1N4148WS-C108805</text>
<text x="281" y="270.5">D18</text>
<text x="484" y="272.7">100k</text>
<text x="58.7" y="280.4">R124</text>
<text x="58.7" y="283.6">1K</text>
<text x="80.8" y="287.2">Q15</text>
<text x="80.8" y="290.4">BC847C_C397578</text>
<text x="272" y="292.2">10K</text>
<text x="272" y="288.9">R125</text>
<text x="301.6" y="292.2">1nF</text>
<text x="301.6" y="288.9">C36</text>
<text x="344" y="293.9">100nF</text>
<text x="344" y="290.7">C37</text>
<text x="14.5" y="297.8">R5</text>
<text x="53.3" y="297.8">R126</text>
<text x="107" y="299.8">LED28</text>
<text x="248.7" y="299.2">1nF</text>
<text x="248.7" y="296">C38</text>
<text x="14.5" y="300.9">220</text>
<text x="53.3" y="300.9">10K</text>
<text x="81.5" y="304.8">R127</text>
<text x="95.6" y="304.8">R128</text>
<text x="105.9" y="303">19-213/Y2C-CQ2R2L/3T(CY)</text>
<text x="81.5" y="308">20</text>
<text x="95.6" y="308">560k</text>
<text x="74.6" y="334.8">U28</text>
<text x="49.9" y="340">360</text>
<text x="49.9" y="336.9">R129</text>
<text x="67.9" y="338.3">MOC3023SM_C3014300</text>
<text x="114.3" y="340">360</text>
<text x="114.3" y="336.8">R130</text>
<text x="134.5" y="340">470</text>
<text x="134.5" y="336.8">R131</text>
<text x="440.6" y="347.1">D19</text>
<text x="498.8" y="345.4">U29</text>
<text x="534.8" y="345.4">R132</text>
<text x="212.8" y="349.6">JL500-50802G01_C709041</text>
<text x="212.8" y="352.6">P25</text>
<text x="432.5" y="350.7">MB6F_C571361</text>
<text x="467.1" y="352.4">30k</text>
<text x="467.1" y="349.2">R134</text>
<text x="488" y="348.9">PC817C_C2936043</text>
<text x="534.8" y="348.6">10K</text>
<text x="130.5" y="357.4">47nF</text>
<text x="130.5" y="354.2">C39</text>
<text x="192.6" y="357.4">100</text>
<text x="192.6" y="354.2">R133</text>
<text x="161.8" y="361.2">Q16</text>
<text x="467.1" y="363.3">30k</text>
<text x="194" y="371.8">C40</text>
<text x="467.1" y="366.4">R135</text>
<text x="194" y="375.1">100nF</text>
<text x="168.7" y="380.3" transform="rotate(-90 168.7 380.3)">BTA41-800BW_C908178</text>
</g>
<g font-size="3.2">
<text x="505.9" y="47.6" transform="rotate(-90 505.9 47.6)">4</text>
<text x="217.2" y="89.9">GND</text>
<text x="226" y="88.1">5</text>
<text x="215.4" y="285.7">GND</text>
<text x="224.2" y="283.9">5</text>
</g>
<g font-size="3.2" fill="#f00">
<text x="505.9" y="67.9" transform="rotate(-90 505.9 67.9)">8</text>
<text x="226" y="77.5">8</text>
<text x="217.9" y="79.3">VCC</text>
<text x="216.1" y="275.1">VCC</text>
<text x="224.2" y="273.3">8</text>
</g>
<g font-size="2.5" fill="#00f">
<text x="23.1" y="82.8">1</text>
<text x="45.9" y="82.8">4</text>
<text x="23.1" y="89.9">2</text>
<text x="45.9" y="89.9">3</text>
<text x="19.6" y="278.6">1</text>
<text x="42.3" y="278.6">4</text>
<text x="19.6" y="285.7">2</text>
<text x="42.3" y="285.7">3</text>
<text x="495.9" y="352.7">1</text>
<text x="518.6" y="352.7">4</text>
<text x="495.9" y="359.8">2</text>
<text x="518.6" y="359.8">3</text>
</g>
</svg>
